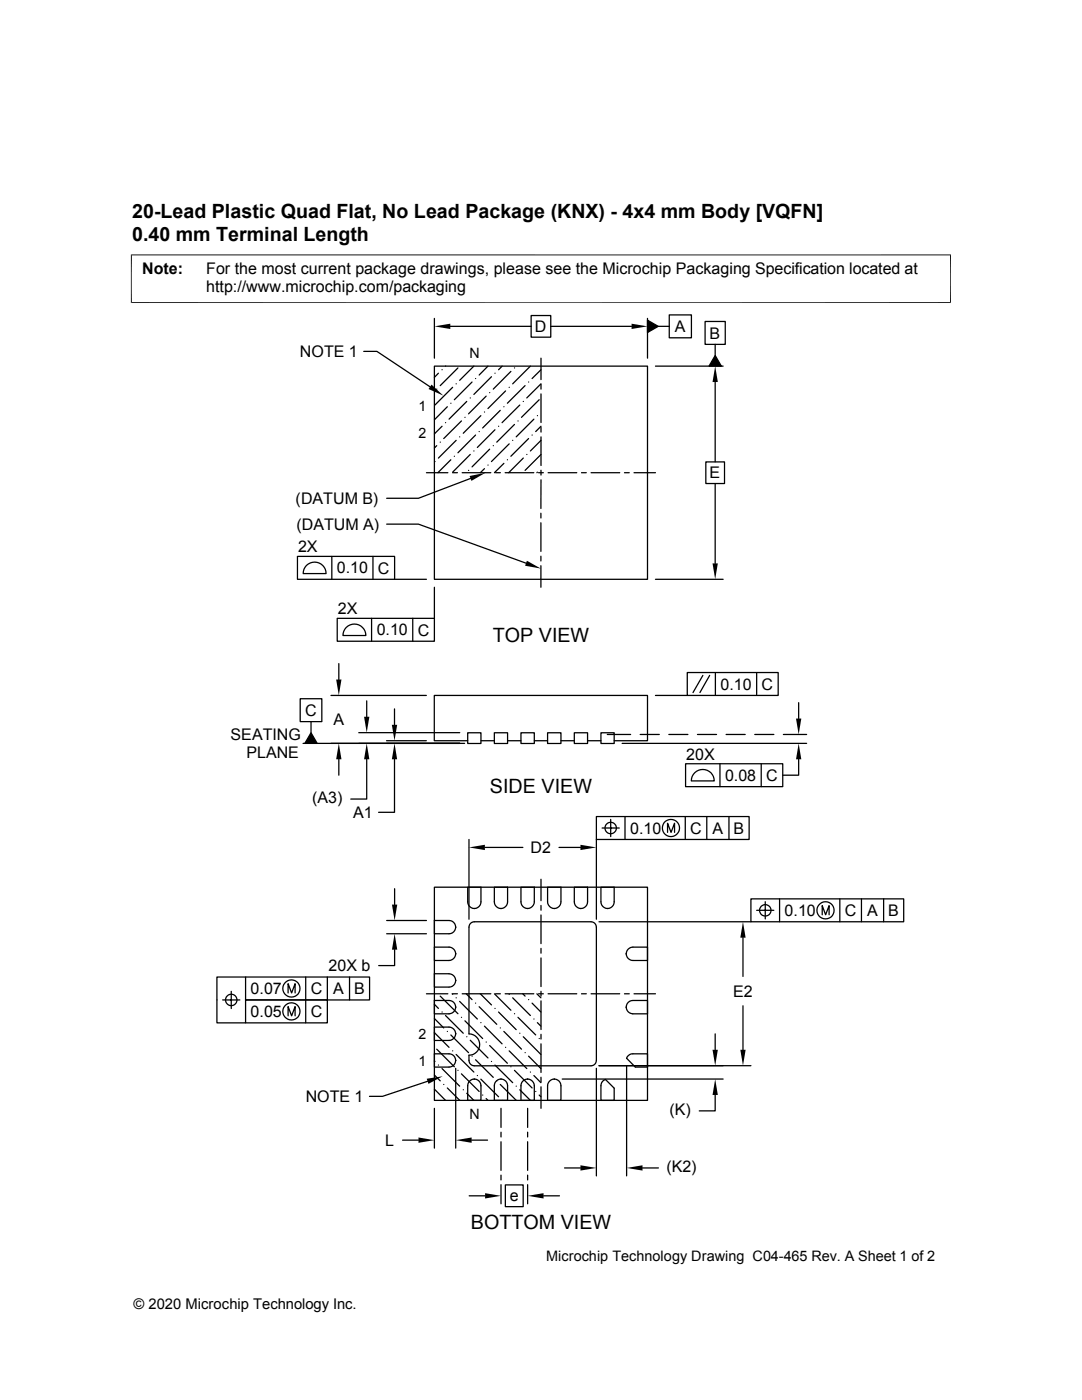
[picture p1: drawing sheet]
<svg xmlns="http://www.w3.org/2000/svg" width="216mm" height="279mm" viewBox="0 0 216 279" stroke-linecap="round" stroke-linejoin="round" font-family="sans-serif">
<g fill="none" stroke="#000" stroke-width=".25">
<path d="M72.6 70.1h2.6l10.6 7.1M86.7 73.1h42.5v42.5h-42.5zM86.7 63.5v8M87.1 77.7h.1M87.5 74.5l-.8 .8M88.2 73.8h.1M88.9 73.1h.1M89.9 65.1h16.1M90.3 77.3l-3.5 3.5M91 76.6h.1M91.4 73.4l-3.6 3.6M93.8 79.4h.1"/>
<path d="M94.2 76.2l-3.5 3.6M94.6 73.1l-2.9 2.8M94.9 75.5h.1M97 79.1l-3.5 3.5M97.4 73.1l-1.8 1.7M97.7 78.4h.1M98.1 75.2l-3.5 3.5M98.8 74.5h.1M100.2 73.1l-.7 .7M100.9 78l-3.5 3.5M101.6 77.3h.1M101.9 74.1l-3.5 3.6"/>
<path d="M102.7 73.4h.1M104.8 77l-3.6 3.5M105.5 76.2h.1M105.8 73.1l-3.5 3.5M106 63h3.9v4.3h-3.9zM107.6 79.8l-3.5 3.5M107.9 73.8l-1.7 1.7M107.9 76.6l-2.8 2.8M107.9 71.5v4.3M107.9 76.7v1M107.9 78.6v5.7M109.9 65.1h16.1"/>
<path d="M129.2 63.9l2.1 1.2-2.1 1.3zM129.2 63.5v8M130.8 73.1h13.5M131.3 65.1h2.2M133.5 62.8h4.5v4.6h-4.5zM140.7 64.2h4v4.5h-4zM142.7 71l1.2 2.1h-2.4zM142.7 68.7v2.3M142.7 76.2v16M85.1 94.3h4.3M86.8 92.1h.1M87.1 88.9l-.4 .5"/>
<path d="M87.8 88.2h.1M88.2 85.1l-1.5 1.5M88.9 84.3h.1M89.3 81.2l-2.6 2.6M90 80.5h.1M90 91.8l-2.6 2.5M90.3 94.3h1M90.7 91.1h.1M91 87.9l-3.5 3.5M91.7 87.2h.1M92.1 84l-3.6 3.5M92.2 94.3h5.7"/>
<path d="M92.8 83.3h.1M93.1 80.1l-3.5 3.6M93.5 93.9h.1M93.8 90.7l-3.5 3.5M93.9 95.5l-10.4 3.9h-6.3M94.6 90h.1M94.9 86.8l-3.5 3.6M95.6 86.1h.1M95.9 83l-3.5 3.5M96.7 82.2h.1M96.7 93.5l-.9 .8M97.4 92.8h.1"/>
<path d="M97.7 89.6l-3.5 3.6M98.4 88.9h.1M98.8 85.8l-3.6 3.5M98.9 94.3h.9M99.5 85.1h.1M99.8 81.9l-3.5 3.5M100.5 81.2h.1M100.5 92.5l-1.8 1.8M100.8 94.3h5.7M101.2 91.8h.1M101.6 88.6l-3.5 3.5M102.3 87.9h.1"/>
<path d="M102.7 84.7l-3.6 3.5M103.4 84h.1M103.7 80.8l-3.5 3.5M104.4 80.1h.1M104.4 91.4l-2.9 2.9M105.1 90.7h.1M105.5 87.5l-3.6 3.6M106.2 86.8h.1M106.5 83.7l-3.5 3.5M107.2 83h.1M107.2 94.2l-.1 .1M107.5 94.3h.9"/>
<path d="M107.9 85.1l-1 1M107.9 87.9l-2.1 2.1M107.9 90.7l-3.1 3.2M107.9 85.3v.9M107.9 87.2v5.7M107.9 93.9v.9M107.9 95.8v5.7M109.4 94.3h5.7M116 94.3h1M117.9 94.3h5.8M124.6 94.3h1M126.5 94.3h4.3"/>
<path d="M140.8 92.2h3.8v4.3h-3.8zM142.7 96.5v15.9M59.4 111h19.3v4.6h-19.3zM61.2 112.8a2.3 2.3 0 0 1 2.4-.4 2.3 2.3 0 0 1 1.5 2.1h-4.6a2.29 2.29 0 0 1 .7-1.7zM66.2 111v4.6M74.4 111v4.6M77.2 104.6h6.3l21.5 7.8M78.7 115.6h6.4M86.7 117.2v6.2M107.9 102.4v1M107.9 104.3v5.7M107.9 111v1"/>
<path d="M107.9 112.9v4.3M130.8 115.6h13.5M59.9 139.4h4.3v4.6h-4.3zM66 138.8h19.1M67.3 123.4h19.4v4.6h-19.4zM67.6 132.4v3.2M69.1 125.2a2.29 2.29 0 0 1 2.5-.5 2.29 2.29 0 0 1 1.4 2.1h-4.6a2.29 2.29 0 0 1 .7-1.6zM73.2 139.9v3.1M74.1 123.4v4.6M82.4 123.4v4.6M130.8 138.8h6.3M137.1 134.2h18.2v4.6h-18.2z"/>
<path d="M140.3 134.8l-2 3.4M141.6 134.8l-1.9 3.4M142.7 134.2v4.6M151 134.2v4.6M60.5 148.4h32.2M62.1 146.2l1.2 2.2h-2.5zM62.1 144v2.2M67.6 151.5v3.2M71.6 146.2h20.1M73.2 151.5v8h-3.2M77.1 147.8h8M78.7 151.5v10.6h-3.2"/>
<path d="M78.7 141.5v3.2M93.3 146.2h2.7v2.2h-2.7zM93.3 147.8h-6.6v-9h42.5v9h-6.6M96 147.8h2.6M98.6 146.2h2.7v2.2h-2.7zM101.3 147.8h2.6M103.9 146.2h2.7v2.2h-2.7zM106.6 147.8h2.7M109.3 146.2h2.6v2.2h-2.6zM111.9 147.8h2.7M114.6 146.2h2.6v2.2h-2.6zM117.2 147.8h2.7"/>
<path d="M119.9 146.2h2.7v2.2h-2.7zM121.2 146.6h4.6M124.1 148.4h36.9M127.7 146.6h3.9M133.5 146.6h3.8M136.8 152.4h19.4v4.6h-19.4zM138.6 154.2a2.28 2.28 0 0 1 2.5-.5 2.28 2.28 0 0 1 1.4 2.2h-4.6a2.2 2.2 0 0 1 .7-1.7zM139.2 146.6h3.8M143.7 152.4v4.6M144.9 146.6h3.8M150.6 146.6h3.8M151.9 152.4v4.6"/>
<path d="M156.3 146.6h4.7M159.4 151.5v3.2h-3.2M159.4 140.2v3.2M78.7 177.4v3.1M86.7 177.1h42.5v42.5h-42.5zM93.3 177.1h2.7v2.9a1.32 1.32 0 0 1-1.4 1.3 1.32 1.32 0 0 1-1.3-1.3zM93.6 167.5v16M96.8 169.1h7.5M98.6 177.1h2.7v2.9a1.32 1.32 0 0 1-1.3 1.3 1.32 1.32 0 0 1-1.4-1.3zM103.9 177.1h2.7v2.9a1.33 1.33 0 0 1-1.3 1.3 1.33 1.33 0 0 1-1.4-1.3zM107.9 175.5v4.2M109.3 177.1h2.6v2.9a1.33 1.33 0 0 1-1.3 1.3 1.33 1.33 0 0 1-1.3-1.3z"/>
<path d="M111.5 169.1h4.3M114.6 177.1h2.6v2.9a1.32 1.32 0 0 1-1.3 1.3 1.32 1.32 0 0 1-1.3-1.3zM119 163h30.5v4.5h-30.5zM119 167.5v16M119.9 177.1h2.7v2.9a1.32 1.32 0 0 1-1.4 1.3 1.32 1.32 0 0 1-1.3-1.3zM120.1 165.2h3.5M121.9 163.5v3.5M124.7 163v4.5M133.2 166.1v-1.8l.7 1.8 .7-1.8v1.8M136.7 163v4.5M141 163v4.5M145.5 163v4.5"/>
<path d="M149.8 179.4h30.5v4.6h-30.5zM152.7 180v3.4M155.6 179.4v4.6M167.6 179.4v4.6M171.9 179.4v4.6M176.3 179.4v4.6M44.4 199.6h3.5M46.1 197.8v3.5M49 195v4.6h16.3v4.5h-22v-9.1h30.4v4.6h-24.7v4.5M57.5 198.2v-1.9l.7 1.9 .7-1.9v1.9M61 195v9.1M65.3 195v4.6"/>
<path d="M69.7 195v4.6M77.2 183.7h7.9M77.2 186.4h7.9M78.7 189.5v3.2h-3.1M85.1 198.3h4.3M86.7 183.7h2.9a1.32 1.32 0 0 1 1.3 1.3 1.32 1.32 0 0 1-1.3 1.4h-2.9zM86.7 189h2.9a1.33 1.33 0 0 1 1.3 1.4 1.33 1.33 0 0 1-1.3 1.3h-2.9zM86.7 194.3h2.9a1.33 1.33 0 0 1 1.3 1.4 1.33 1.33 0 0 1-1.3 1.3h-2.9zM86.7 199.7h2.9a1.33 1.33 0 0 1 1.3 1.3 1.33 1.33 0 0 1-1.3 1.3h-2.9zM87.8 198.8l3.6 3.5M90.2 198.3l.1 .1M90.3 198.3h1"/>
<path d="M90.9 185h.1M90.9 190.4h.1M90.9 195.7h.1M91 199.1h.1M91.7 199.9l3.5 3.5M92.2 198.3h5.7M93 198.3l1.2 1.2M93.9 184.3l.7-.3h23.3l.8 .3 .3 .7v26.6l-.3 .8-.8 .3h-23.3l-.7-.3a1.97 1.97 0 0 1-.3-1.8 2.13 2.13 0 0 0 2.1-2.1 2.13 2.13 0 0 0-2.1-2.2v-21.3zM94.6 181.3h.1M95.8 198.3l2.3 2.3M98.7 198.3l3.2 3.3M98.9 198.3h.9"/>
<path d="M100 181.3h.1M100.8 198.3h5.7M101.6 198.4h.1M102.3 199.1l3.5 3.6M104.3 198.3l.5 .5M105.3 181.3h.1M105.5 199.5h.1M107.1 198.3l.8 .8M107.5 198.3h.9M107.9 180.7v1M107.9 182.6v5.7M107.9 189.3v.9"/>
<path d="M107.9 191.2v5.7M107.9 197.8v1M107.9 199.7v5.8M109.4 198.3h5.7M110.6 181.3h.1M115.9 181.3h.1M116 198.3h1M117.9 198.3h5.8M119.5 184h30.3M121.2 181.3h.1M124.6 198.3h1M124.9 190.4h.1"/>
<path d="M125.3 189.4l1-.4h2.9v2.7h-2.9a1.33 1.33 0 0 1-1.2-.8 1.33 1.33 0 0 1 .2-1.5zM126.5 198.3h4.3M148.3 187.1v7.8M151 181.7h3.4M164.1 182.6v-1.9l.6 1.9 .7-1.9v1.9M57.5 202.7v-1.8l.7 1.8 .7-1.8v1.8M85.3 215.8l-9 3h-2.6M86.7 205h2.9a1.33 1.33 0 0 1 1.3 1.3 1.33 1.33 0 0 1-1.3 1.3h-2.9zM86.7 210.3h2.9a1.32 1.32 0 0 1 1.3 1.3 1.32 1.32 0 0 1-1.3 1.4h-2.9zM86.7 217.4l2.2 2.2M86.7 214.5l1.1 1.2M86.7 211.7l.1 .1"/>
<path d="M86.7 206.1l2.9 2.9M86.7 203.3l1.8 1.8M86.7 200.4l.8 .9M87.1 209.4l3.6 3.5M87.5 212.6h.1M88.2 213.3l3.5 3.5M88.2 202h.1M88.5 216.4h.1M88.9 202.7l3.5 3.5M89.3 217.1l2.4 2.5M89.3 205.8h.1M90 206.5l3.5 3.6"/>
<path d="M90.3 209.7h.1M90.9 201h.1M90.9 206.3h.1M90.9 211.6h.1M90.9 213.2v15.9M91 210.4l3.6 3.6M91.4 213.6h.1M92.1 214.3l3.5 3.5M92.1 203h.1M92.4 217.5h.1M92.8 203.7l3.5 3.6M93.1 218.2l1.5 1.4"/>
<path d="M93.1 206.9h.1M93.7 215.8a1.32 1.32 0 0 1 1.5-.4 1.32 1.32 0 0 1 .8 1.3v2.9h-2.7v-2.9zM93.8 207.6l3.6 3.5M94.2 210.8h.1M94.6 215.3h.1M94.9 211.5l3.5 3.5M94.9 200.2h.1M95.2 214.7h.1M95.6 200.9l3.5 3.5M95.9 215.4l3.6 3.5M95.9 204.1h.1M96.3 218.5h.1"/>
<path d="M96.7 204.8l3.5 3.5M97 219.2l.4 .4M97 208h.1M97.7 208.7l3.5 3.5M98.1 211.8h.1M98.8 212.6l3.5 3.5M98.8 201.3h.1M99 215.8a1.32 1.32 0 0 1 1.5-.4 1.32 1.32 0 0 1 .8 1.3v2.9h-2.7v-2.9zM99.1 215.7h.1M99.5 202l3.5 3.5M99.8 216.4l3.2 3.2M99.8 205.1h.1"/>
<path d="M100 215.3h.1M100.2 219.6h.1M100.5 205.8l3.6 3.6M100.9 209h.1M101.6 209.7l3.5 3.6M101.9 212.9h.1M102.7 213.6l3.5 3.5M102.7 202.3h.1M103 216.8h.1M103.4 203l3.5 3.5M103.7 217.5l2.1 2.1M103.7 206.2h.1"/>
<path d="M104.3 215.8a1.33 1.33 0 0 1 1.5-.4 1.33 1.33 0 0 1 .8 1.3v2.9h-2.7v-2.9zM104.4 206.9l3.5 3.5M104.8 210.1h.1M105.3 215.3h.1M105.5 210.8l2.4 2.5M105.8 214h.1M106.2 200.2l1.7 1.8M106.5 214.7l1.4 1.4M106.5 203.4h.1M106.9 217.8h.1M107.2 204.1l.7 .7M107.6 218.5l.3 .4"/>
<path d="M107.6 207.3h.1M107.9 206.4v1M107.9 208.3v5.7M107.9 215v.9M107.9 216.9v4.3M109.7 215.8a1.32 1.32 0 0 1 1.4-.3 1.32 1.32 0 0 1 .8 1.2v2.9h-2.6v-2.9zM110.6 215.3h.1M112.2 215.3h32.1M119 213.2v21.5M119.5 212.7h30.3M120.3 215.8l.5-.4 1.8 1.8v2.4h-2.7v-2.9zM124.9 201h.1"/>
<path d="M125 212.8v21.9M125.3 200l1-.3h2.9v2.6h-2.9a1.34 1.34 0 0 1-1.2-.8 1.34 1.34 0 0 1 .2-1.5zM125.4 210.7l.6-.4h3.2v2.7h-2.4l-1.8-1.8zM142.7 218.5v3.2h-3.2M142.7 206.3v3.2M148.3 200.7v8.8M80.3 227.5h3.2M86.7 221.2v7.9M93.6 238.7h3.2M94.1 227.5h3.2M100 221.2v3.8M100 226v.9"/>
<path d="M100 227.9v5.7M100 234.5v1M100 236.4v3.8M100.8 236.5h3.6v4.3h-3.6zM105.3 221.2v3.8M105.3 226v.9M105.3 227.9v5.7M105.3 234.5v1M105.3 236.4v3.8M108.5 238.7h3.1M112.6 233.1h3.2M128.2 233.1h3.2"/>
<circle cx="121.9" cy="165.2" r="1.15"/>
<circle cx="133.9" cy="165.2" r="1.71"/>
<circle cx="46.1" cy="199.6" r="1.15"/>
<circle cx="58.1" cy="197.3" r="1.71"/>
<circle cx="152.7" cy="181.7" r="1.14"/>
<circle cx="164.7" cy="181.7" r="1.72"/>
<circle cx="58.1" cy="201.8" r="1.71"/>
</g>
<path d="M26.1 50.9h163.7M26.2 50.8v9.7M189.7 50.8v9.7M26.1 60.4h163.7" fill="none" stroke="#000" stroke-width=".2"/>
<g fill="#000">
<path d="M86.1 76.8l2.4 2.2-3-1.4zM86.7 65.1l3.2-.5v1.1zM126 64.6l3.2 .5-3.2 .6zM129.2 63.9l2.1 1.2-2.1 1.3zM142.7 73.1l.5 3.1h-1zM142.7 71l1.2 2.1h-2.4zM93.7 95l3.2-.6-2.8 1.6zM105.1 111.9l2.8 1.6-3.1-.6zM142.2 112.4h1l-.5 3.2zM67.1 135.6h1l-.5 3.2zM62.1 146.2l1.2 2.2h-2.5zM67.6 148.4l.5 3.1h-1z"/>
<path d="M72.6 143h1.1l-.5 3.2zM73.2 148.4l.5 3.1h-1.1zM78.2 144.7h1l-.5 3.1zM78.7 148.4l.5 3.1h-1zM158.8 143.4h1.1l-.5 3.2zM159.4 148.4l.5 3.1h-1.1zM93.6 169.1l3.2-.5v1.1zM115.8 168.6l3.2 .5-3.2 .6zM78.2 180.5h1.1l-.6 3.2zM78.7 186.4l.6 3.1h-1.1zM148.3 184l.5 3.1h-1.1zM85.2 215.3l3.1-.5-2.8 1.5z"/>
<path d="M142.2 209.5h1l-.5 3.2zM142.7 215.3l.5 3.2h-1zM147.7 209.5h1.1l-.5 3.2zM83.5 227l3.2 .5-3.2 .6zM90.9 227.5l3.2-.5v1.1zM96.8 238.1l3.2 .6-3.2 .5zM105.3 238.7l3.2-.6v1.1zM115.8 232.6l3.2 .5-3.2 .5zM125 233.1l3.2-.5v1z"/>
</g>
<g font-size="3.9">
<text x="26.4" y="43.5">20-Lead Plastic Quad Flat, No Lead Package (KNX) - 4x4 mm Body [VQFN]</text>
<text x="26.4" y="48">0.40 mm Terminal Length</text>
<text x="98.3" y="128.1">TOP VIEW</text>
<text x="97.8" y="158.2">SIDE VIEW</text>
<text x="93.9" y="245.2">BOTTOM VIEW</text>
</g>
<g font-size="3.2">
<text x="28.4" y="54.6">Note:</text>
<text x="41.1" y="54.6">For the most current package drawings, please see the Microchip Packaging Specification located at</text>
<text x="41.1" y="58.3">http://www.microchip.com/packaging</text>
<text x="59.9" y="71.3">NOTE 1</text>
<text x="106.7" y="66.3">D</text>
<text x="134.7" y="66.3">A</text>
<text x="141.6" y="67.6">B</text>
<text x="141.6" y="95.5">E</text>
<text x="59" y="100.6">(DATUM B)</text>
<text x="59.1" y="105.7">(DATUM A)</text>
<text x="59.5" y="110.2">2X</text>
<text x="67.2" y="114.4">0.10</text>
<text x="75.4" y="114.5">C</text>
<text x="67.4" y="122.6">2X</text>
<text x="75.2" y="126.8">0.10</text>
<text x="83.4" y="126.8">C</text>
<text x="143.8" y="137.6">0.10</text>
<text x="152" y="137.6">C</text>
<text x="60.9" y="142.9">C</text>
<text x="46" y="147.7">SEATING</text>
<text x="66.5" y="144.7">A</text>
<text x="49.2" y="151.3">PLANE</text>
<text x="136.9" y="151.7">20X</text>
<text x="144.7" y="155.8">0.08</text>
<text x="152.9" y="155.8">C</text>
<text x="62.3" y="160.3">(A3)</text>
<text x="70.5" y="163.3">A1</text>
<text x="125.7" y="166.4">0.10</text>
<text x="137.7" y="166.4">C</text>
<text x="142.2" y="166.4">A</text>
<text x="146.4" y="166.4">B</text>
<text x="105.9" y="170.3">D2</text>
<text x="156.6" y="182.8">0.10</text>
<text x="168.6" y="182.8">C</text>
<text x="173" y="182.8">A</text>
<text x="177.2" y="182.8">B</text>
<text x="65.6" y="193.8">20X b</text>
<text x="50" y="198.4">0.07</text>
<text x="50" y="203">0.05</text>
<text x="62" y="198.4">C</text>
<text x="62" y="203">C</text>
<text x="66.5" y="198.4">A</text>
<text x="70.7" y="198.4">B</text>
<text x="146.3" y="198.9">E2</text>
<text x="61" y="220">NOTE 1</text>
<text x="133.6" y="222.5">(K)</text>
<text x="76.9" y="228.7">L</text>
<text x="133" y="233.9">(K2)</text>
<text x="101.7" y="239.8">e</text>
</g>
<g font-size="2.9">
<text x="109" y="251.7">Microchip Technology Drawing C04-465 Rev. A Sheet 1 of 2</text>
<text x="26.6" y="261.3">© 2020 Microchip Technology Inc.</text>
</g>
<g font-size="2.8">
<text x="93.7" y="71.5">N</text>
<text x="83.5" y="82">1</text>
<text x="83.5" y="87.4">2</text>
<text x="83.5" y="207.3">2</text>
<text x="83.5" y="212.7">1</text>
<text x="93.7" y="223.2">N</text>
</g>
</svg>
